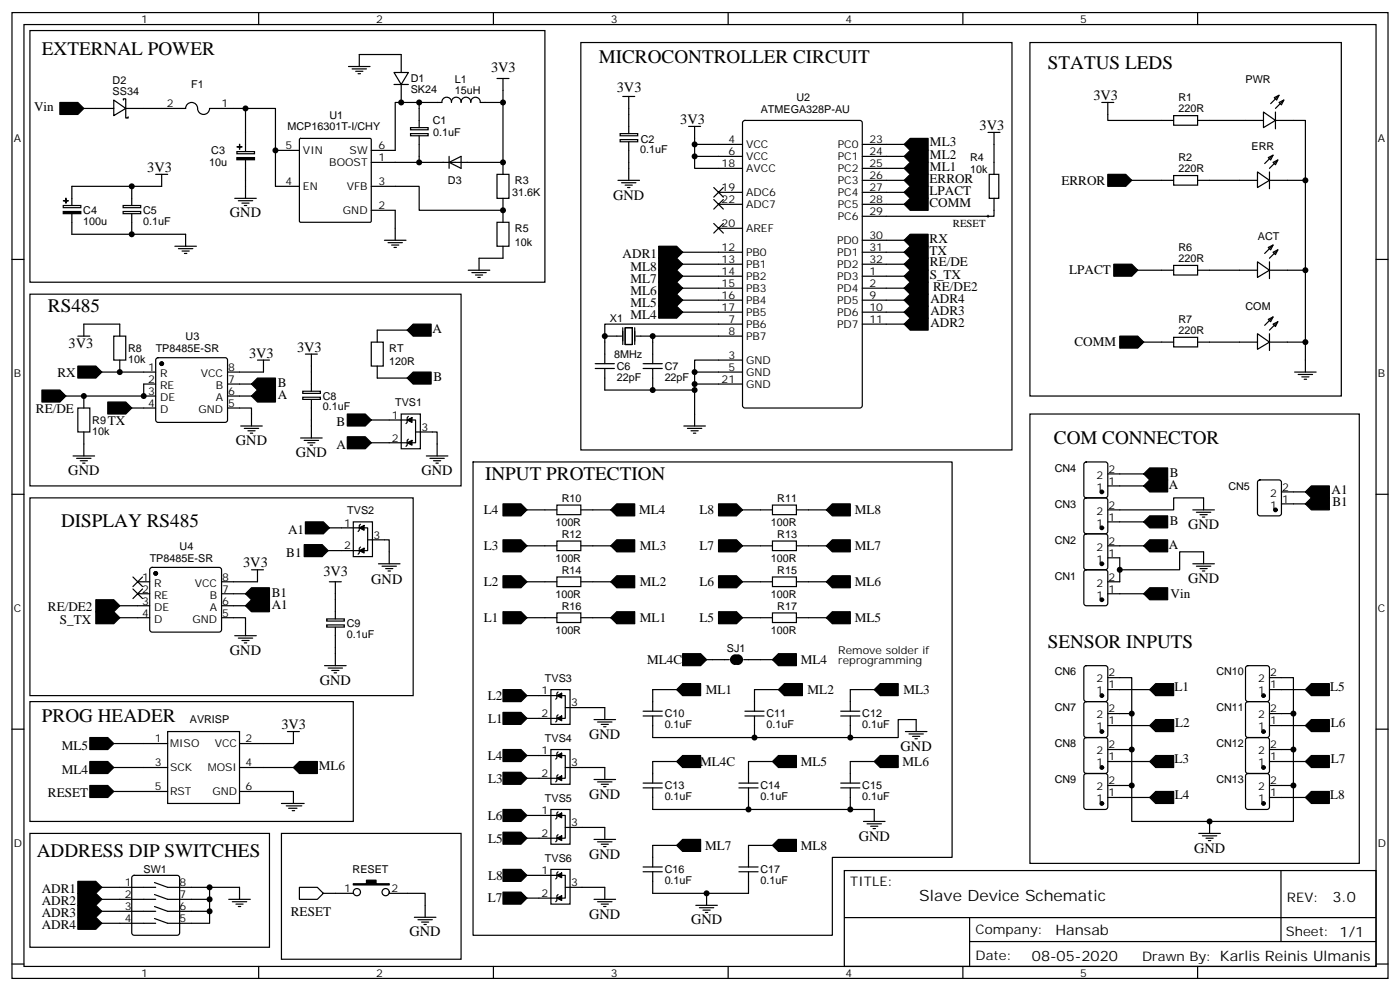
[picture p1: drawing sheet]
<svg xmlns="http://www.w3.org/2000/svg" width="412mm" height="292mm" viewBox="0 0 412 292" stroke-linecap="round" stroke-linejoin="round" font-family="sans-serif">
<g fill="#000" stroke="#000" stroke-width=".35">
<path d="M17.6 30.2h5.3l1.8 1.7-1.8 1.8h-5.3zM183.4 28.4h3.6zM185.2 28.4v3.5zM202.8 37.2h3.6zM204.6 37.2v3.5zM291 39h3.6zM292.8 39v3.5zM324.6 30.2h3.5zM326.3 30.2v3.5zM18.7 59.1h1.4zM19.4 58.4v1.4zM45.9 51.3h3.5z"/>
<path d="M47.6 51.3v3.6zM69.8 46.4h5.2v.6h-5.2zM69.8 43.2l1.5 .1zM70.6 42.5v1.4zM182 53.1h6.4zM183.1 53.8h4.2zM184.1 54.5h2.2zM184.9 55.2h.7zM185.2 49.6v3.5zM266.3 49.6l1.8-1.8h5.3v3.5h-5.3zM266.3 46l1.8-1.7h5.3v3.5h-5.3zM266.3 42.5l1.8-1.8h5.3v3.6h-5.3z"/>
<path d="M266.3 53.1l1.8-1.8h5.3v3.6h-5.3zM266.3 56.6l1.8-1.7h5.3v3.5h-5.3zM326.3 51.3h5.3l1.8 1.8-1.8 1.8h-5.3zM18.6 62.3h5.2v.6h-5.2zM51.5 72.5h6.4zM52.6 73.2h4.2zM53.6 73.9h2.1zM54.3 74.6h.7zM54.7 69v3.5zM194 76h5.3l1.8 1.8-1.8 1.8h-5.3zM194 72.5h5.3l1.8 1.8-1.8 1.7h-5.3zM266.3 70.7l1.8-1.7h5.3v3.5h-5.3z"/>
<path d="M266.3 74.3l1.8-1.8h5.3v3.5h-5.3zM266.3 77.8l1.8-1.8h5.3v3.6h-5.3zM266.3 60.1l1.8-1.7h5.3v3.5h-5.3zM328.1 77.8h5.3l1.7 1.8-1.7 1.7h-5.3zM24.7 95.4v3.6zM22.9 99h3.6zM119.9 97.2l1.8-1.8h5.3v3.6h-5.3zM194 90.1h5.3l1.8 1.8-1.8 1.8h-5.3zM194 86.6h5.3l1.8 1.8-1.8 1.7h-5.3zM194 83.1h5.3l1.8 1.7-1.8 1.8h-5.3zM194 79.6h5.3l1.8 1.7-1.8 1.8h-5.3zM266.3 81.3l1.8-1.7h5.3v3.5h-5.3z"/>
<path d="M266.3 95.4l1.8-1.7h5.3v3.5h-5.3zM266.3 91.9l1.8-1.8h5.3v3.6h-5.3zM266.3 88.4l1.8-1.8h5.3v3.5h-5.3zM266.3 84.8l1.8-1.7h5.3v3.5h-5.3zM12.3 114.8h5.3l1.8 1.8-1.8 1.8h-5.3zM22.9 107.8h5.3l1.8 1.7-1.8 1.8h-5.3zM74.1 113.1l1.7-1.8h5.3v3.5h-5.3zM74.1 116.6l1.7-1.8h5.3v3.6h-5.3zM75.8 106h3.6zM77.6 106v3.5zM90 104.2h3.5zM91.7 104.2v3.6z"/>
<path d="M119.9 111.3l1.8-1.8h5.3v3.6h-5.3zM329.8 99h5.3l1.8 1.7-1.8 1.8h-5.3zM381.4 109.5h6.3zM382.4 110.2h4.2zM383.5 110.9h2.1zM384.2 111.7h.7zM384.5 106v3.5zM21.5 134.2h6.4zM22.6 134.9h4.2zM23.6 135.6h2.2zM24.3 136.3h.7zM24.7 130.7v3.5z"/>
<path d="M31.7 118.4h5.3l1.8 1.7-1.8 1.8h-5.3zM70.9 125.4h6.4zM72 126.1h4.2zM73 126.8h2.1zM73.7 127.5h.7zM74.1 121.9v3.5zM88.5 128.9h6.4zM89.6 129.6h4.2zM90.7 130.4h2.1zM91.4 131.1h.7zM91.7 125.4v3.5zM102.3 121.9h5.3l1.8 1.7-1.8 1.8h-5.3z"/>
<path d="M102.3 128.6h5.3l1.8 1.8-1.8 1.7h-5.3zM119.9 123.6l1.5-.7v1.5zM119.9 130.4l1.5-.8v1.5zM125.6 134.2h6.3zM126.6 134.9h4.3zM127.7 135.6h2.1zM128.4 136.3h.7zM128.8 130.7v3.5zM201.4 125.4h6.4zM202.5 126.1h4.2zM203.6 126.8h2.1zM204.3 127.5h.7z"/>
<path d="M204.6 121.9v3.5zM338.7 137.8h5.3v3.5h-5.3l-1.8-1.8zM90 153.6h5.2l1.8 1.8-1.8 1.8h-5.2zM105.8 155.4l1.4-.7v1.4zM148.2 148.3h5.3l1.7 1.8-1.7 1.8h-5.3zM179.9 150.1l1.8-1.8h5.3v3.6h-5.3zM211.7 148.3h5.3l1.7 1.8-1.7 1.8h-5.3zM243.4 150.1l1.8-1.8h5.3v3.6h-5.3zM336.9 143.1l1.8-1.8h5.3v3.5h-5.3zM338.7 151.9h5.3v3.5h-5.3l-1.8-1.8zM351.4 150.1h6.3zM352.4 150.8h4.3z"/>
<path d="M353.5 151.5h2.1zM354.2 152.2h.7zM354.5 146.6v3.5zM384.5 148.3l1.8-1.7h5.3v3.5h-5.3zM384.5 144.8l1.8-1.7h5.3v3.5h-5.3zM28.2 176.6h5.3l1.8 1.7-1.8 1.8h-5.3zM72.3 178.3l1.8-1.7h5.3v3.5h-5.3zM72.3 174.8l1.8-1.8h5.3v3.6h-5.3zM74.1 167.7h3.5zM75.8 167.7v3.6zM89.6 160.3h5.3l1.8 1.8-1.8 1.8h-5.3zM97 171.3h3.5z"/>
<path d="M98.8 171.3v3.5zM105.8 162.1l1.4-.7v1.4zM111.5 166h6.3zM112.5 166.7h4.3zM113.6 167.4h2.1zM114.3 168.1h.7zM114.7 162.5v3.5zM148.2 158.9h5.3l1.7 1.8-1.7 1.8h-5.3zM148.2 169.5h5.3l1.7 1.8-1.7 1.7h-5.3zM179.9 171.3l1.8-1.8h5.3v3.5h-5.3zM179.9 160.7l1.8-1.8h5.3v3.6h-5.3zM211.7 169.5h5.3l1.7 1.8-1.7 1.7h-5.3z"/>
<path d="M211.7 158.9h5.3l1.7 1.8-1.7 1.8h-5.3zM243.4 171.3l1.8-1.8h5.3v3.5h-5.3zM243.4 160.7l1.8-1.8h5.3v3.6h-5.3zM336.9 174.8l1.8-1.8h5.3v3.6h-5.3zM338.7 158.9h5.3v3.6h-5.3l-1.8-1.8zM351.4 166h6.3zM352.4 166.7h4.3zM353.5 167.4h2.1zM354.2 168.1h.7zM354.5 162.5v3.5zM28.2 180.1h5.3l1.8 1.8-1.8 1.7h-5.3zM69.1 187.1h6.4z"/>
<path d="M70.2 187.9h4.2zM71.3 188.6h2.1zM72 189.3h.7zM72.3 183.6v3.5zM95.6 196h6.4zM96.7 196.7h4.2zM97.7 197.4h2.1zM98.4 198.1h.7zM98.8 192.4v3.6zM148.2 180.1h5.3l1.7 1.8-1.7 1.7h-5.3zM179.9 181.9l1.8-1.8h5.3v3.5h-5.3zM201.1 192.4h5.3l1.7 1.8-1.7 1.8h-5.3z"/>
<path d="M211.7 180.1h5.3l1.7 1.8-1.7 1.7h-5.3zM227.5 194.2l1.8-1.8h5.3v3.6h-5.3zM243.4 181.9l1.8-1.8h5.3v3.5h-5.3zM26.5 217.1h5.2l1.8 1.8-1.8 1.8h-5.2zM84.7 215.4h3.5zM86.4 215.4v3.5zM148.2 209.7h5.3l1.7 1.8-1.7 1.8h-5.3zM148.2 203h5.3l1.7 1.8-1.7 1.8h-5.3zM164 204.8l1.5-.7v1.4zM164 211.5l1.5-.7v1.4zM201.1 201.3h5.3v3.5h-5.3l-1.8-1.8zM229.3 203l1.8-1.7h5.3v3.5h-5.3z"/>
<path d="M259.3 201.3h5.3v3.5h-5.3l-1.8-1.8zM338.7 203l1.7-1.7h5.3v3.5h-5.3zM338.7 213.6l1.7-1.8h5.3v3.6h-5.3zM384.5 203l1.8-1.7h5.3v3.5h-5.3zM384.5 213.6l1.8-1.8h5.3v3.6h-5.3zM26.5 224.2h5.2l1.8 1.8-1.8 1.7h-5.2zM26.5 231.2h5.2l1.8 1.8-1.8 1.8h-5.2zM82.9 236.5h6.7zM84.3 237.2h4.6zM85 237.9h2.5zM86.1 238.7h.7zM86.4 233v3.5z"/>
<path d="M86.4 226l1.8-1.8h5.3v3.5h-5.3zM148.2 227.4h5.3l1.7 1.7-1.7 1.8h-5.3zM148.2 220.7h5.3l1.7 1.7-1.7 1.8h-5.3zM164 222.4l1.5-.7v1.4zM164 229.1l1.5-.7v1.4zM164 240.1l1.5-.7v1.4zM199.3 224.2l1.8-1.8h5.3v3.6h-5.3zM227.5 224.2l1.8-1.8h5.3v3.6h-5.3zM259.3 222.4h5.3v3.6h-5.3l-1.8-1.8zM338.7 224.2l1.7-1.8h5.3v3.6h-5.3zM338.7 234.8l1.7-1.8h5.3v3.5h-5.3zM384.5 224.2l1.8-1.8h5.3v3.6h-5.3z"/>
<path d="M384.5 234.8l1.8-1.8h5.3v3.5h-5.3zM148.2 255.9h5.3l1.7 1.8-1.7 1.8h-5.3zM148.2 238.3h5.3l1.7 1.8-1.7 1.7h-5.3zM148.2 245h5.3l1.7 1.8-1.7 1.7h-5.3zM164 246.8l1.5-.7v1.4zM164 257.7l1.5-.7v1.4zM199.3 248.9l1.8-1.8h5.3v3.5h-5.3zM227.5 248.9l1.8-1.8h5.3v3.5h-5.3zM353.1 245.4h6.4zM354.2 246.1h4.2zM355.2 246.8h2.2zM356 247.5h.7z"/>
<path d="M356.3 241.8v3.6zM22.9 259.5h5.3l1.8 1.7-1.8 1.8h-5.3zM22.9 263h5.3l1.8 1.8-1.8 1.7h-5.3zM22.9 266.5h5.3l1.8 1.8-1.8 1.8h-5.3zM22.9 270.1h5.3l1.8 1.7-1.8 1.8h-5.3zM67.4 264.8h6.3zM68.4 265.5h4.3zM69.5 266.2h2.1zM70.2 266.9h.7zM70.6 261.2v3.6zM104.1 260.2h3.8v-1.1h2.9v1.1h3.9v.3h-10.6zM148.2 262.6h5.3l1.7 1.8-1.7 1.8h-5.3z"/>
<path d="M164 264.4l1.5-.7v1.4z"/>
<circle cx="47.6" cy="107.1" r=".53"/>
<circle cx="324.6" cy="144.8" r=".53"/>
<circle cx="324.6" cy="155.4" r=".53"/>
<circle cx="375.7" cy="150.1" r=".53"/>
<circle cx="45.9" cy="168.8" r=".53"/>
<circle cx="324.6" cy="166" r=".53"/>
<circle cx="324.6" cy="176.6" r=".53"/>
<circle cx="324.6" cy="215.4" r=".53"/>
<circle cx="324.6" cy="204.8" r=".53"/>
<circle cx="372.2" cy="204.8" r=".53"/>
<circle cx="372.2" cy="215.4" r=".53"/>
<circle cx="324.6" cy="226" r=".53"/>
<circle cx="324.6" cy="236.5" r=".53"/>
<circle cx="372.2" cy="226" r=".53"/>
<circle cx="372.2" cy="236.5" r=".53"/>
</g>
<g fill="none" stroke="#000" stroke-width=".35">
<path d="M3.5 3.7h405.4v284.3h-405.4zM7.1 7.2h398.2v277.3h-398.2zM8.8 9h151.7v74.1h-151.7zM76.2 3.7v3.5M102.7 19.6h6.3M105.8 19.6v-3.5h12.4v5.2M145.3 3.7v3.5M171.1 12.5h127v120h-127zM214.5 3.7v3.5M283.6 3.7v3.5M303.4 12.5h91.7v104.1h-91.7zM352.8 3.7v3.5"/>
<path d="M24.7 31.9h8.8M33.5 29.5l3.5 2.4-3.5 2.1zM36.3 29.5v-.4h.7v2.8M37 31.9v2.8h.7v-.3M37 31.9h17.7a1.82 1.82 0 0 1 2-1.7 1.82 1.82 0 0 1 1.6 2.2 1.76 1.76 0 0 0 1.9 1.3 1.76 1.76 0 0 0 1.5-1.8h19.4v23h7.1M72.3 31.9v12.7M103.7 20.3h4.2M104.8 21h2.1M105.5 21.7h.7M116.1 21.3h4.2l-2.1 3.6zM116.1 24.9h4.2M118.2 24.9v5.3"/>
<path d="M120.9 39.3h5.2v.7h-5.2zM120.9 37.6h5.2v.6h-5.2zM123.5 37.6v-7.4h-7.1v14.1h-7M123.5 30.2h6.7M135.8 30.1a1.41 1.41 0 0 0-1.4-1.5 1.41 1.41 0 0 0-1.4 1.5 1.41 1.41 0 0 0-1.4-1.5 1.41 1.41 0 0 0-1.4 1.5M135.8 30.1a1.41 1.41 0 0 1 1.5-1.5 1.41 1.41 0 0 1 1.4 1.5 1.4 1.4 0 0 1 1.4-1.5 1.4 1.4 0 0 1 1.4 1.5M141.5 30.2h6.7M146.4 23.1h3.5M148.2 23.1v24.7h-38.8M182.7 39.3h5.2v.7h-5.2zM185.2 31.9v7.4M219 35.7l.4-.2h33.9l.6 .4 .1 83.5-.5 .7h-34.1l-.6-.4-.1-83.5z"/>
<path d="M326.3 33.7v1.8h19.4M345.7 34h7.1v2.9h-7.1zM352.8 35.5h19.4M372.2 33l3.5 2.5-3.5 2.1zM375.4 28.8l1.4-.8-.7 1.5zM375.7 35.5h8.8v70.5M375.7 33v4.9M376.8 30.2l1.4-.7-.7 1.4zM376.8 28l-2.5 2.5M378.2 29.5l-2.5 2.4M38.8 54.9v5.6M47.6 54.9h-26.4v5.6"/>
<path d="M69.1 58.4h6.4M69.8 44.6h5.2v.7h-5.2zM70.2 59.1h4.2M71.3 59.8h2.1M72.3 47.1v11.3M81.1 44.3h7.1M88.3 40.9l.2-.2h20.5l.3 .2 .1 24.2-.2 .3h-20.7l-.3-.2zM109.4 54.9h14.1v7h24.7M123.5 40v7.8M132.3 47.8l3.5-1.8v3.6zM132.3 46v3.6M146.4 51.3h3.5v7.1h-3.5z"/>
<path d="M148.2 47.8v3.5M148.2 58.4v7M182.7 41.1h5.2v.6h-5.2zM185.2 41.8v7.8M204.6 40.7v8.9h14.1M204.6 42.5h14.1M204.6 46h14.1M210.3 58.7l2.8 2.9M210.3 55.2l2.8 2.8M211.7 56.6h7M213.1 58.7l-2.8 2.9M213.1 55.2l-2.8 2.8"/>
<path d="M254 42.5h12.3M254 46h12.3M254 49.6h12.3M254 56.6h12.3M254 53.1h12.3M291.4 51.3h2.8v7.1h-2.8zM292.8 58.4v5.3h-38.8M292.8 42.5v8.8M333.4 53.1h12.3M345.7 51.7h7.1v2.8h-7.1zM352.8 53.1h17.6M370.4 50.6l3.5 2.5-3.5 2.1z"/>
<path d="M373.6 46.4l1.4-.7-.7 1.4zM373.9 53.1h10.6M373.9 50.6v5M375 47.8l1.4-.7-.7 1.4zM375 45.7l-2.5 2.5M376.4 47.1l-2.5 2.5M3.5 76.4h3.6M18.6 60.5h5.2v.6h-5.2zM21.2 63v6h33.5M36.3 62.3h5.2v.6h-5.2zM36.3 60.5h5.2v.6h-5.2zM38.8 63v6"/>
<path d="M72 60.5h.7M109.4 61.9h7v8.8M113.2 70.7h6.4M114.3 71.4h4.2M115.4 72.1h2.1M116.1 72.8h.7M137.9 79.6h6.4M146.4 65.4h3.5v7.1h-3.5zM148.2 72.5v3.5h-7.1v3.6M201.1 74.3h17.6M201.1 77.8h17.6M210.3 65.8l2.8 2.8"/>
<path d="M211.7 60.1h7M211.7 67.2h7M213.1 65.8l-2.8 2.8M254 60.1h12.3M254 74.3h12.3M254 77.8h12.3M254 70.7h12.3M335.1 79.6h10.6M345.7 78.1h7.1v2.9h-7.1zM352.8 79.6h17.6M370.4 77.1l3.5 2.5-3.5 2.1zM373.6 72.8l1.4-.7-.7 1.5z"/>
<path d="M373.9 77.1v4.9M373.9 79.6h10.6M375 74.3l1.4-.7-.7 1.4zM375 72.1l-2.5 2.5M376.4 73.6l-2.5 2.4M405.3 76.4h3.6M8.8 86.6h127v56.5h-127zM24.7 95.4h10.6v3.6M33.5 99h3.5v7h-3.5zM119.9 97.2h-8.8v3.5M139 80.3h4.2M140.1 81h2.1"/>
<path d="M140.8 81.7h.7M178.2 99h4.9M183.4 96.5v4.9M184.1 96.5h2.2v4.9h-2.2zM187 96.5v4.9M187.3 99h5M201.1 81.3h17.6M201.1 84.8h17.6M201.1 88.4h17.6M201.1 91.9h17.6M218.7 99h-26.4v8.1M218.7 95.4h-40.5v11.7"/>
<path d="M254 81.3h12.3M254 84.8h12.3M254 88.4h12.3M254 91.9h12.3M254 95.4h12.3M345.7 99.3h7.1v2.8h-7.1zM370.4 98.2l3.5 2.5-3.5 2.1zM373.6 94l1.4-.7-.7 1.4zM373.9 98.2v5M375 95.4l1.4-.7-.7 1.4zM375 93.3l-2.5 2.5M376.4 94.7l-2.5 2.5"/>
<path d="M24.7 116.6v3.5M30 109.5h15.9M35.3 106v3.5M42.3 116.6h3.6M45.9 113.1h-3.6v3.5h-22.9M46.1 105.5l.5-.2h19.7l.5 .2 .2 .5v17.6l-.2 .5-.5 .3h-19.7l-.5-.3-.2-.5v-17.6zM67 109.5h10.6M67 113.1h7.1M67 116.6h7.1M89.2 116.9h5.2v.7h-5.2zM89.2 115.2h5.2v.6h-5.2zM91.7 107.8v7.4"/>
<path d="M91.7 117.7v7.7M109.4 100.7h3.5v7.1h-3.5zM111.1 107.8v3.5h8.8M175.3 108.5h5.7M175.3 107.1h5.7M178.2 108.5v6.3h26.4M189.4 108.5h5.7M189.4 107.1h5.7M192.3 108.5v6.3M204.6 109.5h14.1M204.6 113.1h14.1M218.7 106h-14.1v15.9"/>
<path d="M336.9 100.7h8.8M352.8 100.7h17.6M373.9 100.7h10.6M22.9 120.1h3.6v7.1h-3.6zM24.7 127.2v3.5M38.8 120.1h7.1M67 120.1h7.1v1.8M109.4 123.6h13v6.8h-13M118.2 121.9h5.6v10.2h-5.6zM120.3 122.6l-.4 .3v1.5l-.3 .3M120.3 129.3l-.4 .3v1.5l-.3 .3M122.4 127.2h6.4v3.5"/>
<path d="M139.3 136h141.2v116.4h-35.3v22.9h-105.9zM303.4 121.9h97v132.3h-97zM319.5 136.2l.5-.2h5.6l.7 .4v9.5l-.4 .6-5.9 .1-.7-.5v-9.4zM326.3 139.5h10.6M3.5 145.5h3.6M8.8 146.6h112.9v58.2h-112.9zM97 155.4h11.3v6.7h-11.6M104.1 153.6h5.6v10.3h-5.6zM106.2 154.3l-.4 .4v1.4l-.3 .4M108.3 158.9h6.4v3.6M155.2 150.1h8.8M164 148.7h7.1v2.8h-7.1z"/>
<path d="M164 159.3h7.1v2.8h-7.1zM171.1 150.1h8.8M218.7 150.1h8.8M227.5 148.7h7.1v2.8h-7.1zM227.5 159.3h7.1v2.8h-7.1zM234.6 150.1h8.8M319.5 157.4l.5-.2h5.6l.7 .4v9.4l-.4 .7h-5.9l-.7-.4v-9.4zM319.5 146.8l.5-.2h5.6l.7 .4v9.5l-.4 .6-5.9 .1-.7-.5v-9.4zM326.3 153.6h10.6M326.3 143.1h10.6M354.5 146.6h-8.8v3.5h-19.4M370.7 141.5l.4-.2h5.7l.6 .4 .1 9.5-.5 .6-5.9 .1-.6-.5-.1-9.4z"/>
<path d="M377.5 148.3h7M377.5 144.8h7M405.3 145.5h3.6M35.3 178.3h8.8M39.2 173.4l2.8 2.8M39.2 169.9l2.8 2.8M40.6 174.8h3.5M40.6 171.3h3.5M42 173.4l-2.8 2.8M42 169.9l-2.8 2.8M44.3 167.2l.5-.2h19.8l.5 .2 .2 .5v17.7l-.3 .5-.4 .2h-19.8l-.5-.2-.2-.5v-17.7zM65.3 178.3h7"/>
<path d="M65.3 174.8h7M65.3 171.3h10.5M98.8 174.8v7.4M106.2 161l-.4 .4v1.4l-.3 .4M155.2 171.3h8.8M155.2 160.7h8.8M164 169.9h7.1v2.8h-7.1zM171.1 171.3h8.8M171.1 160.7h8.8M218.7 171.3h8.8M218.7 160.7h8.8M227.5 169.9h7.1v2.8h-7.1z"/>
<path d="M234.6 171.3h8.8M234.6 160.7h8.8M319.5 168l.5-.3h5.6l.7 .5v9.4l-.4 .7h-5.9l-.7-.4v-9.4zM326.3 174.8h10.6M326.3 160.7h10.6M326.3 164.2h3.5v3.5M354.5 162.5h-7v5.2h-17.7v3.6h-3.5M35.3 181.9h8.8M65.3 181.9h7v1.7M96.2 184h5.2v.6h-5.2zM96.2 182.2h5.2v.6h-5.2zM98.8 184.7v7.7"/>
<path d="M155.2 181.9h8.8M164 180.4h7.1v2.9h-7.1zM171.1 181.9h8.8M208.1 194.2h6.7M218.7 181.9h8.8M219.1 194.2h8.4M227.5 180.4h7.1v2.9h-7.1zM234.6 181.9h8.8M319.5 196.2l.5-.2h5.6l.7 .4v9.4l-.4 .7-5.9 .1-.7-.5v-9.4zM326.3 199.5h7.1v42.3h47.6v-42.3h-7.1M367.1 196.2l.5-.2h5.6l.7 .4v9.4l-.4 .7-5.9 .1-.7-.5v-9.4zM3.5 214.7h3.6"/>
<path d="M8.8 206.6h95.3v35.2h-95.3zM33.5 218.9h15.9M49.4 215.4h21.2v21.1h-21.2zM70.6 218.9h15.8M155.2 204.8h11.3v6.7h-11.3M162.3 203h5.6v10.3h-5.6zM164.4 203.7l-.4 .4v1.4l-.3 .3M164.4 210.4l-.4 .4v1.4l-.3 .3M166.5 208.3h11.7v3.5M175 211.8h6.3M176 212.5h4.3M177.1 213.3h2.1"/>
<path d="M177.8 214h.7M189.4 210.8h5.7M189.4 209.4h5.7M192.3 210.8v6.3h72.3v-5.3h5.3v3.6M199.3 203h-7v6.4M219.4 210.8h5.7M219.4 209.4h5.7M222.2 210.8v6.3M229.3 203h-7.1v6.4M247.6 210.8h5.7M247.6 209.4h5.7M250.5 210.8v6.3"/>
<path d="M257.5 203h-7v6.4M266.7 215.4h6.3M267.8 216.1h4.2M268.8 216.8h2.1M269.5 217.5h.7M319.5 206.8l.5-.2h5.6l.7 .4v9.4l-.4 .7h-5.9l-.7-.4v-9.4zM319.5 217.3l.5-.2h5.6l.7 .5v9.4l-.4 .7h-5.9l-.7-.4v-9.5zM326.3 203h12.4M326.3 213.6h12.4M326.3 210.1h7.1M367.1 206.8l.5-.2h5.6l.7 .4v9.4l-.4 .7h-5.9l-.7-.4v-9.4zM367.1 217.3l.5-.2h5.6l.7 .5v9.4l-.4 .7h-5.9l-.7-.4v-9.5z"/>
<path d="M373.9 203h10.6M373.9 213.6h10.6M373.9 210.1h7.1M405.3 214.7h3.6M33.5 226h15.9M33.5 233h15.9M70.6 226h15.8M70.6 233h15.8M155.2 222.4h11.3v6.7h-11.3M162.3 220.7h5.6v10.2h-5.6zM162.3 238.3h5.6v10.2h-5.6zM164.4 221.4l-.4 .3v1.4l-.3 .4"/>
<path d="M164.4 228.1l-.4 .3v1.4l-.3 .4M164.4 239l-.4 .4v1.4l-.3 .3M166.5 226h11.7v3.5M175 229.5h6.3M176 230.2h4.3M177.1 230.9h2.1M177.8 231.6h.7M189.4 232h5.7M189.4 230.5h5.7M192.3 232v6.3h65.2v3.5M199.3 224.2h-7v6.3M217.7 232h5.6"/>
<path d="M217.7 230.5h5.6M220.5 232v6.3M227.5 224.2h-7v6.3M247.6 232h5.7M247.6 230.5h5.7M250.5 232v6.3M257.5 224.2h-7v6.3M319.5 227.9l.5-.2h5.6l.7 .4v9.5l-.4 .6-5.9 .1-.7-.5v-9.4zM326.3 224.2h12.4M326.3 220.7h7.1M326.3 234.8h12.4M326.3 231.2h7.1"/>
<path d="M367.1 227.9l.5-.2h5.6l.7 .4v9.5l-.4 .6-5.9 .1-.7-.5v-9.4zM373.9 224.2h10.6M373.9 220.7h7.1M373.9 234.8h10.6M373.9 231.2h7.1M8.8 245.4h70.6v33.5h-70.6zM39 257.9l.5-.2h12.7l.5 .2 .2 .5v16.2l-.2 .5-.5 .2h-12.7l-.5-.2-.2-.5v-16.2zM45.5 259.8l3.9 1.4h21.2M82.9 245.4h52.9v37h-52.9zM155.2 240.1h11.3v6.7h-11.3M155.2 257.7h11.3v6.7h-11.3M162.3 255.9h5.6v10.3h-5.6z"/>
<path d="M164.4 245.7l-.4 .4v1.4l-.3 .3M164.4 256.6l-.4 .4v1.4l-.3 .4M166.5 243.6h11.7v3.5M175 247.1h6.3M176 247.8h4.3M177.1 248.5h2.1M177.8 249.2h.7M189.4 256.6h5.7M189.4 255.2h5.7M192.3 256.6v6.4h28.2v-6.4M199.3 248.9h-7v6.3M217.7 256.6h5.6"/>
<path d="M217.7 255.2h5.6M227.5 248.9h-7v6.3M248.7 256.3h156.6v28.2h-156.6zM254.4 241.8h6.3M255.4 242.5h4.2M256.5 243.2h2.1M257.2 243.9h.7M377.3 256.3v20.9M30 271.8h15.9M30 268.3h15.9M30 264.8h15.9M30 261.2h15.9"/>
<path d="M45.5 266.9l3.9 1.4h12.3M45.5 263.3l3.9 1.5h12.3M61.7 261.2v10.6h-12.3l-3.9-1.4M88.2 261.2h5.3l1.7 1.8-1.7 1.8h-5.3zM95.2 263h8.9M106.2 262.6a1.06 1.06 0 0 0-1.5-.9 1.06 1.06 0 0 0-.3 1.7 1.06 1.06 0 0 0 1.7-.4l.1-.4M114.7 262.6a1.06 1.06 0 0 0-1.5-.9 1.06 1.06 0 0 0-.3 1.7 1.06 1.06 0 0 0 1.7-.4l.1-.4M114.7 263h10.5v7.1M122.1 270.1h6.3M123.1 270.8h4.3M124.2 271.5h2.1M124.9 272.2h.7"/>
<path d="M164.4 263.3l-.4 .4v1.4l-.3 .4M166.5 261.2h11.7v3.6M175 264.8h6.3M176 265.5h4.3M177.1 266.2h2.1M177.8 266.9h.7M205 266.5h6.3M206 267.2h4.3M207.1 267.9h2.1M207.8 268.6h.7M208.1 263v3.5M248.7 270.1h156.5"/>
<path d="M285.6 277.2h119.6M285.6 270.1v14.2M3.5 283.8h3.6M76.2 284.5v3.5M145.3 284.5v3.5M214.5 284.5v3.5M283.6 284.5v3.5M352.8 284.5v3.5M405.3 283.8h3.6"/>
</g>
<path d="M290.7 63.7h.7M291 63.3v.7" fill="none" stroke="#000" stroke-width=".29"/>
<path d="M216.6 193.5a.71 .71 0 0 0-.7 .7 .71 .71 0 0 0 .7 .7M217.3 193.5a.71 .71 0 0 1 .7 .7 .71 .71 0 0 1-.7 .7" fill="none" stroke="#000" stroke-width="1.8"/>
<g fill="#000">
<circle cx="72.3" cy="31.9" r=".88"/>
<circle cx="118.2" cy="30.2" r=".88"/>
<circle cx="123.5" cy="30.2" r=".88"/>
<circle cx="148.2" cy="30.2" r=".88"/>
<circle cx="38.8" cy="54.9" r=".88"/>
<circle cx="81.1" cy="44.3" r=".88"/>
<circle cx="123.5" cy="47.8" r=".88"/>
<circle cx="148.2" cy="47.8" r=".88"/>
<circle cx="204.6" cy="42.5" r=".88"/>
<circle cx="204.6" cy="46" r=".88"/>
<circle cx="384.5" cy="53.1" r=".88"/>
<circle cx="38.8" cy="69" r=".88"/>
<circle cx="148.2" cy="61.9" r=".88"/>
<circle cx="384.5" cy="79.6" r=".88"/>
<circle cx="178.2" cy="99" r=".88"/>
<circle cx="192.3" cy="99" r=".88"/>
<circle cx="24.7" cy="116.6" r=".88"/>
<circle cx="35.3" cy="109.5" r=".88"/>
<circle cx="42.3" cy="116.6" r=".88"/>
<circle cx="192.3" cy="114.8" r=".88"/>
<circle cx="204.6" cy="109.5" r=".88"/>
<circle cx="204.6" cy="113.1" r=".88"/>
<circle cx="204.6" cy="114.8" r=".88"/>
<circle cx="384.5" cy="100.7" r=".88"/>
<circle cx="329.8" cy="167.7" r=".88"/>
<circle cx="222.3" cy="217.1" r=".88"/>
<circle cx="250.5" cy="217.1" r=".88"/>
<circle cx="333.4" cy="210.1" r=".88"/>
<circle cx="381" cy="210.1" r=".88"/>
<circle cx="220.5" cy="238.3" r=".88"/>
<circle cx="250.5" cy="238.3" r=".88"/>
<circle cx="333.4" cy="231.2" r=".88"/>
<circle cx="333.4" cy="220.7" r=".88"/>
<circle cx="381" cy="231.2" r=".88"/>
<circle cx="381" cy="220.7" r=".88"/>
<circle cx="356.3" cy="241.8" r=".88"/>
<circle cx="61.7" cy="268.3" r=".88"/>
<circle cx="61.7" cy="261.2" r=".88"/>
<circle cx="61.7" cy="264.8" r=".88"/>
<circle cx="208.1" cy="263" r=".88"/>
</g>
<g font-size="5.6">
<text x="12.3" y="16.1">EXTERNAL POWER</text>
<text x="176.4" y="18.5">MICROCONTROLLER CIRCUIT</text>
<text x="308.7" y="20.3">STATUS LEDS</text>
<text x="14.1" y="91.9">RS485</text>
<text x="310.4" y="130.7">COM CONNECTOR</text>
<text x="142.9" y="141.3">INPUT PROTECTION</text>
<text x="18" y="155">DISPLAY RS485</text>
<text x="308.7" y="190.7">SENSOR INPUTS</text>
<text x="12.3" y="212.5">PROG HEADER</text>
<text x="10.8" y="252.2">ADDRESS DIP SWITCHES</text>
</g>
<text font-size="4.6" x="270.8" y="265.3">Slave Device Schematic</text>
<g font-size="4.2">
<text x="144.6" y="21.3">3V3</text>
<text x="181.7" y="27.2">3V3</text>
<text x="322.1" y="29.5">3V3</text>
<text x="200.4" y="36.5">3V3</text>
<text x="288.6" y="38.3">3V3</text>
<text x="43.4" y="50.6">3V3</text>
<text x="180.6" y="58.7">GND</text>
<text x="67.7" y="64">GND</text>
<text x="20.2" y="102.5">3V3</text>
<text x="73.4" y="105.3">3V3</text>
<text x="87.5" y="103.5">3V3</text>
<text x="69.5" y="131.1">GND</text>
<text x="87.1" y="134.6">GND</text>
<text x="20.1" y="139.9">GND</text>
<text x="124.2" y="139.9">GND</text>
<text x="350" y="155.8">GND</text>
<text x="71.6" y="167">3V3</text>
<text x="95.2" y="169.7">3V3</text>
<text x="109.4" y="171.9">GND</text>
<text x="350" y="171.6">GND</text>
<text x="67.7" y="192.8">GND</text>
<text x="94.2" y="201.6">GND</text>
<text x="82.9" y="214.7">3V3</text>
<text x="173.6" y="217.5">GND</text>
<text x="265.3" y="221">GND</text>
<text x="173.6" y="235.1">GND</text>
<text x="252.9" y="247.5">GND</text>
<text x="351.7" y="251">GND</text>
<text x="173.6" y="252.8">GND</text>
<text x="392.5" y="265.6">3.0</text>
<text x="120.6" y="275.7">GND</text>
<text x="173.6" y="270.4">GND</text>
<text x="203.6" y="272.2">GND</text>
<text x="310.9" y="275.1">Hansab</text>
<text x="304" y="282.9">08-05-2020</text>
</g>
<g font-size="3.9">
<text x="10.1" y="32.8">Vin</text>
<text x="273.9" y="46.7">ML2</text>
<text x="273.9" y="43.1">ML3</text>
<text x="273.8" y="53.8">ERROR</text>
<text x="273.9" y="50.3">ML1</text>
<text x="273.8" y="57.3">LPACT</text>
<text x="312.7" y="54.3">ERROR</text>
<text x="273.8" y="60.9">COMM</text>
<text x="273.8" y="71.4">RX</text>
<text x="183.4" y="76">ADR1</text>
<text x="273.8" y="75">TX</text>
<text x="185.7" y="83.3">ML7</text>
<text x="185.7" y="79.8">ML8</text>
<text x="273.9" y="82.1">S_TX</text>
<text x="273.9" y="78.4">RE/DE</text>
<text x="315" y="80.8">LPACT</text>
<text x="185.7" y="86.9">ML6</text>
<text x="274.1" y="89.2">ADR4</text>
<text x="274.9" y="85.8">RE/DE2</text>
<text x="185.7" y="93.9">ML4</text>
<text x="185.7" y="90.4">ML5</text>
<text x="274.1" y="92.7">ADR3</text>
<text x="127.4" y="97.9">A</text>
<text x="274.1" y="96.3">ADR2</text>
<text x="316.5" y="102">COMM</text>
<text x="16.9" y="111.1">RX</text>
<text x="81.8" y="113.9">B</text>
<text x="127.7" y="112">B</text>
<text x="81.8" y="117.4">A</text>
<text x="10.6" y="121.7">RE/DE</text>
<text x="31.7" y="125.2">TX</text>
<text x="99.1" y="125.4">B</text>
<text x="99.1" y="132.1">A</text>
<text x="344.3" y="143.9">A</text>
<text x="344.6" y="140.4">B</text>
<text x="392.2" y="145.5">A1</text>
<text x="392.5" y="149">B1</text>
<text x="142.5" y="151.3">L4</text>
<text x="188.2" y="151.3">ML4</text>
<text x="206.1" y="151.3">L8</text>
<text x="251.8" y="151.3">ML8</text>
<text x="344.6" y="154.5">B</text>
<text x="84.8" y="157.3">A1</text>
<text x="188.5" y="161.9">ML3</text>
<text x="206.1" y="162">L7</text>
<text x="251.8" y="161.9">ML7</text>
<text x="344.3" y="161.5">A</text>
<text x="84.3" y="164">B1</text>
<text x="142.6" y="162">L3</text>
<text x="142.6" y="172.5">L2</text>
<text x="188.5" y="172.5">ML2</text>
<text x="206.1" y="172.5">L6</text>
<text x="251.8" y="172.5">ML6</text>
<text x="14.1" y="179.9">RE/DE2</text>
<text x="80" y="179.2">A1</text>
<text x="80" y="175.7">B1</text>
<text x="344.8" y="176.1">Vin</text>
<text x="17.6" y="183.8">S_TX</text>
<text x="142.6" y="183.2">L1</text>
<text x="188.5" y="183.1">ML1</text>
<text x="206.1" y="183.2">L5</text>
<text x="251.8" y="183.1">ML5</text>
<text x="190.6" y="195.4">ML4C</text>
<text x="235.9" y="195.4">ML4</text>
<text x="346" y="203.6">L1</text>
<text x="391.9" y="203.6">L5</text>
<text x="143.7" y="206.1">L2</text>
<text x="207.9" y="204.3">ML1</text>
<text x="237.9" y="204.3">ML2</text>
<text x="266.1" y="204.3">ML3</text>
<text x="143.8" y="212.8">L1</text>
<text x="346.1" y="214.2">L2</text>
<text x="392" y="214.2">L6</text>
<text x="18.2" y="220.7">ML5</text>
<text x="18.2" y="227.7">ML4</text>
<text x="93.9" y="226.7">ML6</text>
<text x="143.7" y="223.7">L4</text>
<text x="206.3" y="225.4">ML4C</text>
<text x="235.9" y="225.4">ML5</text>
<text x="265.9" y="225.4">ML6</text>
<text x="346" y="224.7">L3</text>
<text x="392" y="224.7">L7</text>
<text x="143.8" y="230.4">L3</text>
<text x="14.1" y="234.8">RESET</text>
<text x="346.1" y="235.3">L4</text>
<text x="391.8" y="235.3">L8</text>
<text x="143.7" y="241.3">L6</text>
<text x="143.8" y="248">L5</text>
<text x="207.7" y="250.1">ML7</text>
<text x="235.9" y="250.1">ML8</text>
<text x="12.3" y="263">ADR1</text>
<text x="143.8" y="259">L8</text>
<text x="250.5" y="260.9">TITLE:</text>
<text x="12.3" y="266.5">ADR2</text>
<text x="85.7" y="269.5">RESET</text>
<text x="143.7" y="265.7">L7</text>
<text x="379.1" y="265.6">REV:</text>
<text x="12.3" y="270.1">ADR3</text>
<text x="12.3" y="273.6">ADR4</text>
<text x="287.4" y="275.1">Company:</text>
<text x="378.7" y="275.7">Sheet: 1/1</text>
<text x="287.4" y="282.8">Date:</text>
<text x="336.4" y="282.8">Drawn By: Karlis Reinis Ulmanis</text>
</g>
<g font-size="3.2">
<text x="41.6" y="6.7">1</text>
<text x="110.8" y="6.7">2</text>
<text x="179.9" y="6.7">3</text>
<text x="249.1" y="6.7">4</text>
<text x="318.2" y="6.7">5</text>
<text x="33.2" y="28">SS34</text>
<text x="33.2" y="24.9">D2</text>
<text x="56.3" y="25.9">F1</text>
<text x="121" y="27.4">SK24</text>
<text x="121" y="24.3">D1</text>
<text x="134" y="27.5">15uH</text>
<text x="134" y="24.4">L1</text>
<text x="234.6" y="29.6">U2</text>
<text x="347.1" y="29.8">R1</text>
<text x="366.9" y="24.3">PWR</text>
<text x="49.1" y="31.6">2</text>
<text x="65.3" y="31.6">1</text>
<text x="97" y="34.9">U1</text>
<text x="224.1" y="33.1">ATMEGA328P-AU</text>
<text x="347.1" y="33">220R</text>
<text x="4.1" y="41.8">A</text>
<text x="84.7" y="38.4">MCP16301T-I/CHY</text>
<text x="127.5" y="36.6">C1</text>
<text x="127.6" y="40.1">0.1uF</text>
<text x="188.7" y="42">C2</text>
<text x="405.9" y="41.8">A</text>
<text x="62.2" y="45.5">C3</text>
<text x="84.1" y="43.9">5</text>
<text x="89.3" y="45.3">VIN</text>
<text x="103" y="45.3">SW</text>
<text x="111.5" y="47.4">1</text>
<text x="111.5" y="43.9">6</text>
<text x="188.6" y="45">0.1uF</text>
<text x="214.6" y="42.2">4</text>
<text x="214.6" y="45.7">6</text>
<text x="219.8" y="43.6">VCC</text>
<text x="219.8" y="47.1">VCC</text>
<text x="246.8" y="43.6">PC0</text>
<text x="246.8" y="47.1">PC1</text>
<text x="256.1" y="42.2">23</text>
<text x="256.1" y="45.7">24</text>
<text x="285.8" y="47.3">R4</text>
<text x="347.2" y="47.4">R2</text>
<text x="368.7" y="44.1">ERR</text>
<text x="61.6" y="49">10u</text>
<text x="97" y="48.9">BOOST</text>
<text x="212.6" y="49.2">18</text>
<text x="219.8" y="50.6">AVCC</text>
<text x="246.8" y="50.6">PC2</text>
<text x="256.1" y="49.2">25</text>
<text x="256.1" y="52.7">26</text>
<text x="285.8" y="50.8">10k</text>
<text x="347.2" y="50.6">220R</text>
<text x="84.1" y="54.5">4</text>
<text x="89.3" y="55.9">EN</text>
<text x="102.1" y="55.9">VFB</text>
<text x="111.5" y="54.5">3</text>
<text x="132" y="54.2">D3</text>
<text x="150.9" y="57.8">31.6K</text>
<text x="151.7" y="54.3">R3</text>
<text x="212.6" y="56.3">19</text>
<text x="212.6" y="59.8">22</text>
<text x="219.8" y="57.7">ADC6</text>
<text x="246.8" y="54.2">PC3</text>
<text x="246.8" y="57.7">PC4</text>
<text x="256.1" y="56.3">27</text>
<text x="256.1" y="59.8">28</text>
<text x="24.5" y="63">C4</text>
<text x="42.2" y="63">C5</text>
<text x="101" y="63">GND</text>
<text x="111.5" y="61.6">2</text>
<text x="219.8" y="61.2">ADC7</text>
<text x="246.8" y="61.2">PC5</text>
<text x="246.8" y="64.7">PC6</text>
<text x="256.1" y="63.3">29</text>
<text x="24.5" y="66.1">100u</text>
<text x="42.2" y="66.3">0.1uF</text>
<text x="151.7" y="68.4">R5</text>
<text x="212.6" y="66.9">20</text>
<text x="219.8" y="68.3">AREF</text>
<text x="246.6" y="71.8">PD0</text>
<text x="256.1" y="70.4">30</text>
<text x="280.7" y="66.8">RESET</text>
<text x="370.6" y="70.6">ACT</text>
<text x="151.7" y="72.3">10k</text>
<text x="212.6" y="73.9">12</text>
<text x="212.6" y="77.4">13</text>
<text x="219.8" y="75.3">PB0</text>
<text x="246.6" y="75.3">PD1</text>
<text x="256.1" y="73.9">31</text>
<text x="256.1" y="77.4">32</text>
<text x="347.2" y="77.1">220R</text>
<text x="347.2" y="73.9">R6</text>
<text x="212.6" y="81">14</text>
<text x="219.8" y="78.8">PB1</text>
<text x="219.8" y="82.4">PB2</text>
<text x="246.6" y="78.8">PD2</text>
<text x="246.6" y="82.4">PD3</text>
<text x="256.1" y="81">1</text>
<text x="212.6" y="84.5">15</text>
<text x="212.6" y="88">16</text>
<text x="219.8" y="85.9">PB3</text>
<text x="219.8" y="89.4">PB4</text>
<text x="246.6" y="85.9">PD4</text>
<text x="246.6" y="89.4">PD5</text>
<text x="256.1" y="84.5">2</text>
<text x="256.1" y="88">9</text>
<text x="179.7" y="94.8">X1</text>
<text x="212.6" y="91.5">17</text>
<text x="214.6" y="95.1">7</text>
<text x="219.8" y="93">PB5</text>
<text x="246.6" y="93">PD6</text>
<text x="256.1" y="91.5">10</text>
<text x="256.1" y="95.1">11</text>
<text x="347.2" y="95.1">R7</text>
<text x="366.9" y="91.4">COM</text>
<text x="54.7" y="100.2">U3</text>
<text x="214.6" y="98.6">8</text>
<text x="219.8" y="96.5">PB6</text>
<text x="219.8" y="100">PB7</text>
<text x="246.6" y="96.5">PD7</text>
<text x="347.2" y="98.2">220R</text>
<text x="37.7" y="106.8">10k</text>
<text x="37.8" y="103.6">R8</text>
<text x="45.9" y="103.7">TP8485E-SR</text>
<text x="114.7" y="107.6">120R</text>
<text x="114.7" y="103.7">RT</text>
<text x="180.9" y="105.4">8MHz</text>
<text x="214.6" y="105.7">3</text>
<text x="219.8" y="107.1">GND</text>
<text x="4.1" y="110.9">B</text>
<text x="43.7" y="109.2">1</text>
<text x="43.7" y="112.7">2</text>
<text x="47.2" y="110.9">R</text>
<text x="59.1" y="110.9">VCC</text>
<text x="67.2" y="112.7">7</text>
<text x="67.2" y="109.2">8</text>
<text x="181.7" y="112.1">22pF</text>
<text x="181.7" y="108.9">C6</text>
<text x="195.8" y="112.1">22pF</text>
<text x="195.8" y="108.9">C7</text>
<text x="212.6" y="112.7">21</text>
<text x="214.6" y="109.2">5</text>
<text x="219.8" y="110.6">GND</text>
<text x="405.9" y="110.9">B</text>
<text x="43.7" y="116.2">3</text>
<text x="43.7" y="119.8">4</text>
<text x="47.2" y="114.5">RE</text>
<text x="47.2" y="118">DE</text>
<text x="63.5" y="114.5">B</text>
<text x="63.6" y="118">A</text>
<text x="67.2" y="119.8">5</text>
<text x="67.2" y="116.2">6</text>
<text x="95.1" y="117.7">C8</text>
<text x="116.4" y="119.6">TVS1</text>
<text x="219.8" y="114.1">GND</text>
<text x="27.2" y="124.8">R9</text>
<text x="47.2" y="121.5">D</text>
<text x="58.4" y="121.5">GND</text>
<text x="95.1" y="120.8">0.1uF</text>
<text x="115.5" y="123.3">1</text>
<text x="27.2" y="128">10k</text>
<text x="115.5" y="130">2</text>
<text x="124.2" y="126.8">3</text>
<text x="310.7" y="138.9">CN4</text>
<text x="323" y="140.9">2</text>
<text x="326.5" y="142.7">1</text>
<text x="326.5" y="139.2">2</text>
<text x="165.5" y="147.7">R10</text>
<text x="229" y="147.7">R11</text>
<text x="310.7" y="149.5">CN3</text>
<text x="323" y="144.5">1</text>
<text x="326.5" y="149.8">2</text>
<text x="361.8" y="144.2">CN5</text>
<text x="374.2" y="149.8">1</text>
<text x="374.2" y="146.2">2</text>
<text x="377.6" y="148">1</text>
<text x="377.6" y="144.5">2</text>
<text x="101.3" y="155">1</text>
<text x="102.3" y="151.3">TVS2</text>
<text x="163.6" y="154.8">100R</text>
<text x="227.1" y="154.8">100R</text>
<text x="323" y="155">1</text>
<text x="323" y="151.5">2</text>
<text x="326.5" y="153.3">1</text>
<text x="52.9" y="161.9">U4</text>
<text x="101.3" y="161.7">2</text>
<text x="110.1" y="158.6">3</text>
<text x="165.5" y="158.3">R12</text>
<text x="229" y="158.3">R13</text>
<text x="310.7" y="160.1">CN2</text>
<text x="326.5" y="160.3">2</text>
<text x="44.1" y="165.5">TP8485E-SR</text>
<text x="163.6" y="165.4">100R</text>
<text x="227.1" y="165.4">100R</text>
<text x="323" y="165.6">1</text>
<text x="323" y="162.1">2</text>
<text x="326.5" y="163.9">1</text>
<text x="41.9" y="170.9">1</text>
<text x="45.4" y="172.7">R</text>
<text x="57.4" y="172.7">VCC</text>
<text x="65.4" y="170.9">8</text>
<text x="165.5" y="168.9">R14</text>
<text x="229" y="168.9">R15</text>
<text x="310.7" y="170.6">CN1</text>
<text x="323" y="172.7">2</text>
<text x="326.5" y="170.9">2</text>
<text x="41.9" y="174.4">2</text>
<text x="41.9" y="178">3</text>
<text x="45.4" y="176.2">RE</text>
<text x="45.4" y="179.7">DE</text>
<text x="61.8" y="176.2">B</text>
<text x="61.8" y="179.7">A</text>
<text x="65.4" y="178">6</text>
<text x="65.4" y="174.4">7</text>
<text x="163.6" y="175.9">100R</text>
<text x="165.5" y="179.5">R16</text>
<text x="227.1" y="175.9">100R</text>
<text x="229" y="179.5">R17</text>
<text x="323" y="176.2">1</text>
<text x="326.5" y="174.4">1</text>
<text x="4.1" y="180.1">C</text>
<text x="41.9" y="181.5">4</text>
<text x="45.4" y="183.3">D</text>
<text x="56.7" y="183.3">GND</text>
<text x="65.4" y="181.5">5</text>
<text x="102.1" y="184.7">C9</text>
<text x="405.9" y="180.1">C</text>
<text x="102.1" y="187.9">0.1uF</text>
<text x="163.6" y="186.5">100R</text>
<text x="214.1" y="191.9">SJ1</text>
<text x="227.1" y="186.5">100R</text>
<text x="246.9" y="192.4">Remove solder if</text>
<text x="246.9" y="195.6">reprogramming</text>
<text x="160.5" y="200.7">TVS3</text>
<text x="310.7" y="198.9">CN6</text>
<text x="323" y="200.9">2</text>
<text x="326.5" y="202.7">1</text>
<text x="326.5" y="199.1">2</text>
<text x="358.3" y="198.9">CN10</text>
<text x="370.6" y="200.9">2</text>
<text x="374.1" y="202.7">1</text>
<text x="374.1" y="199.1">2</text>
<text x="159.6" y="204.4">1</text>
<text x="168.3" y="208">3</text>
<text x="310.7" y="209.4">CN7</text>
<text x="323" y="204.4">1</text>
<text x="326.5" y="209.7">2</text>
<text x="358.3" y="209.4">CN11</text>
<text x="370.6" y="204.4">1</text>
<text x="374.1" y="209.7">2</text>
<text x="55.9" y="213">AVRISP</text>
<text x="159.6" y="211.1">2</text>
<text x="195.8" y="214.4">0.1uF</text>
<text x="195.8" y="211.2">C10</text>
<text x="225.8" y="214.4">0.1uF</text>
<text x="225.8" y="211.2">C11</text>
<text x="254" y="214.4">0.1uF</text>
<text x="254" y="211.2">C12</text>
<text x="323" y="215">1</text>
<text x="323" y="211.5">2</text>
<text x="326.5" y="213.3">1</text>
<text x="370.6" y="215">1</text>
<text x="370.6" y="211.5">2</text>
<text x="374.1" y="213.3">1</text>
<text x="45.6" y="218.5">1</text>
<text x="50.1" y="220">MISO</text>
<text x="63.2" y="220">VCC</text>
<text x="72.3" y="218.5">2</text>
<text x="160.5" y="218.4">TVS4</text>
<text x="310.7" y="220">CN8</text>
<text x="326.5" y="220.3">2</text>
<text x="358.3" y="220">CN12</text>
<text x="374.1" y="220.3">2</text>
<text x="45.6" y="225.6">3</text>
<text x="50.1" y="227">SCK</text>
<text x="61.2" y="227">MOSI</text>
<text x="72.3" y="225.6">4</text>
<text x="159.6" y="222.1">1</text>
<text x="168.3" y="225.6">3</text>
<text x="323" y="225.6">1</text>
<text x="323" y="222.1">2</text>
<text x="326.5" y="223.8">1</text>
<text x="370.6" y="225.6">1</text>
<text x="370.6" y="222.1">2</text>
<text x="374.1" y="223.8">1</text>
<text x="45.6" y="232.7">5</text>
<text x="72.3" y="232.7">6</text>
<text x="159.6" y="228.8">2</text>
<text x="195.8" y="232.4">C13</text>
<text x="224" y="232.4">C14</text>
<text x="254" y="232.4">C15</text>
<text x="310.7" y="230.6">CN9</text>
<text x="323" y="232.7">2</text>
<text x="326.5" y="230.9">2</text>
<text x="358.3" y="230.6">CN13</text>
<text x="370.6" y="232.7">2</text>
<text x="374.1" y="230.9">2</text>
<text x="50.1" y="234.1">RST</text>
<text x="62.6" y="234.1">GND</text>
<text x="159.6" y="239.7">1</text>
<text x="160.5" y="236">TVS5</text>
<text x="195.8" y="235.6">0.1uF</text>
<text x="224" y="235.6">0.1uF</text>
<text x="254" y="235.6">0.1uF</text>
<text x="323" y="236.2">1</text>
<text x="326.5" y="234.4">1</text>
<text x="370.6" y="236.2">1</text>
<text x="374.1" y="234.4">1</text>
<text x="168.3" y="243.2">3</text>
<text x="4.1" y="249.2">D</text>
<text x="159.6" y="246.4">2</text>
<text x="405.9" y="249.2">D</text>
<text x="42.3" y="257.1">SW1</text>
<text x="103.9" y="257.1">RESET</text>
<text x="159.6" y="257.4">1</text>
<text x="160.5" y="253.7">TVS6</text>
<text x="195.8" y="257.1">C16</text>
<text x="224" y="257.1">C17</text>
<text x="36.8" y="260.9">1</text>
<text x="52.9" y="260.9">8</text>
<text x="101.3" y="262.6">1</text>
<text x="115.4" y="262.6">2</text>
<text x="168.3" y="260.9">3</text>
<text x="195.8" y="260.3">0.1uF</text>
<text x="224" y="260.3">0.1uF</text>
<text x="36.8" y="264.4">2</text>
<text x="36.8" y="267.9">3</text>
<text x="52.9" y="267.9">6</text>
<text x="52.9" y="264.4">7</text>
<text x="159.6" y="264.1">2</text>
<text x="36.8" y="271.5">4</text>
<text x="52.9" y="271.5">5</text>
<text x="41.6" y="287.5">1</text>
<text x="110.8" y="287.5">2</text>
<text x="179.9" y="287.5">3</text>
<text x="249.1" y="287.5">4</text>
<text x="318.2" y="287.5">5</text>
</g>
</svg>
